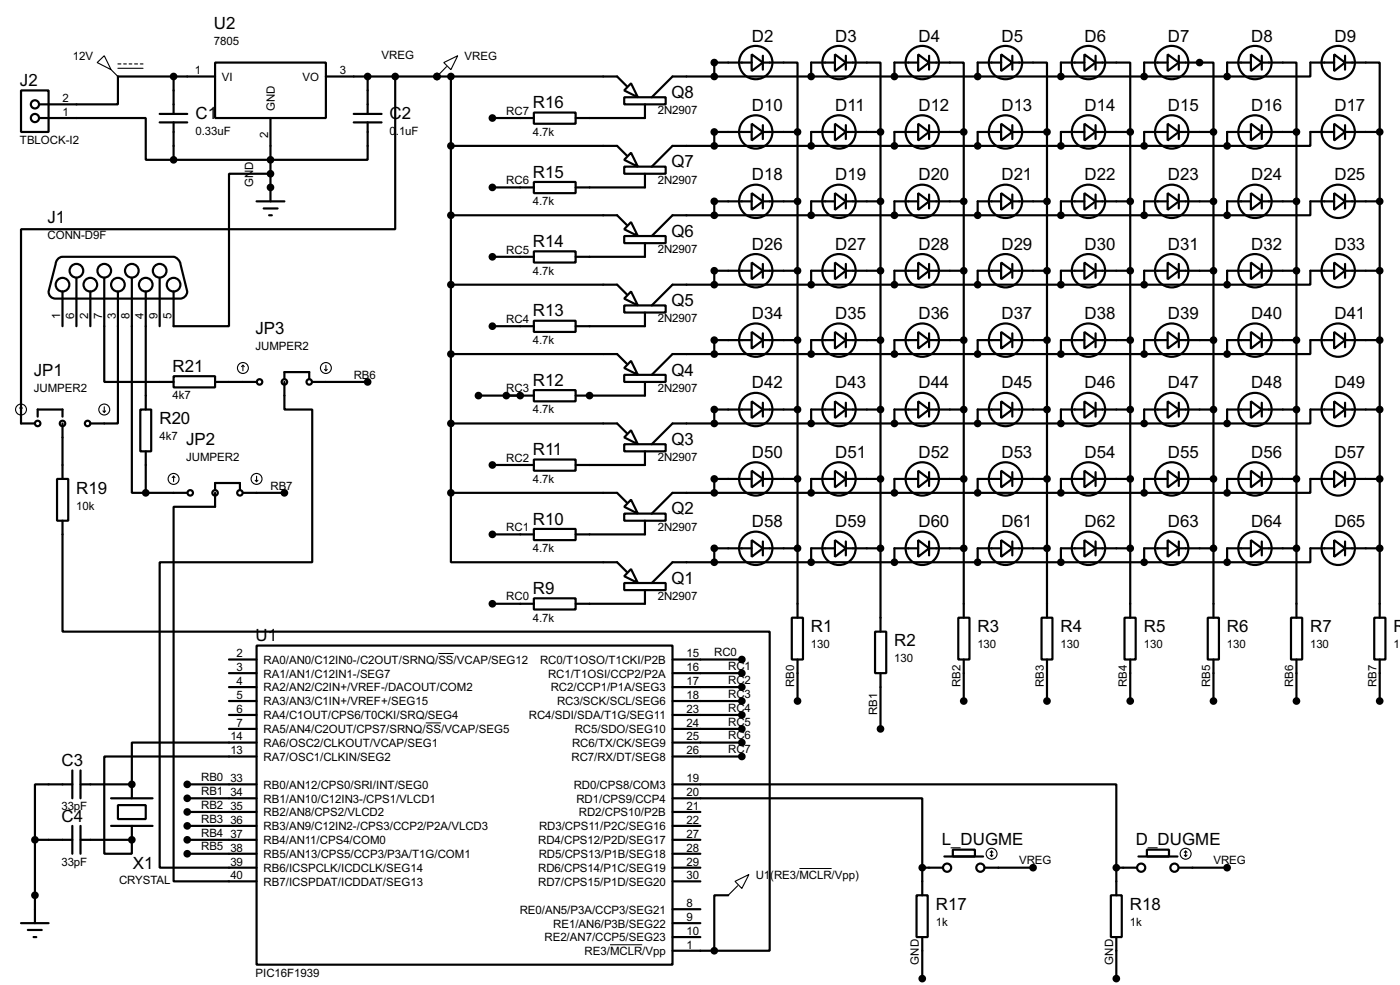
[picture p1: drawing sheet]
<svg xmlns="http://www.w3.org/2000/svg" width="256mm" height="180mm" viewBox="0 0 256 180" stroke-linecap="round" stroke-linejoin="round" font-family="sans-serif">
<g fill="none" stroke="#000" stroke-width=".4">
<path d="M3.9 16.6h5v7.6h-5zM31.8 14v6.9M39.4 11.5h20.3v10.1h-20.3zM39.4 14h-17.8v5.1h-14.4M59.7 14h53.4l1.8 1.8M67.4 14v6.9M72.4 14v28h-68.5v35.5h2.5M82.6 14v76.2M114.4 17.8h7.6v1.3h-7.6zM115.6 15.3l1.3 2.5-2.5-1.2zM118.2 19.1v2.5h-12.7M137.7 10l2.1 1.5-2.1 1.5z"/>
<path d="M137.7 11.5h-6.8v2.5M139.8 11.5h6.3v12.7M139.8 10.2v2.6M153 10l2 1.5-2 1.5zM153 11.5h-4.4v2.5M155 11.5h6.3v12.7M155 10.2v2.6M168.2 10l2 1.5-2 1.5zM168.2 11.5h-4.3v2.5M170.2 11.5h6.4v12.7M170.2 10.2v2.6M183.4 10l2.1 1.5-2.1 1.5z"/>
<path d="M183.4 11.5h-4.3v2.5M185.5 11.5h6.3v12.7M185.5 10.2v2.6M198.7 10l2 1.5-2 1.5zM198.7 11.5h-4.3v2.5M200.7 11.5h6.4v12.7M200.7 10.2v2.6M213.9 10l2.1 1.5-2.1 1.5zM213.9 11.5h-4.3v2.5M216 11.5h6.3v12.7M216 10.2v2.6M224.8 14h-101.6l-3.8 3.8"/>
<path d="M229.2 10l2 1.5-2 1.5zM229.2 11.5h-4.4v2.5M231.2 11.5h6.3v12.7M231.2 10.2v2.6M244.4 10l2 1.5-2 1.5zM244.4 11.5h-4.3v2.5h-15.3M246.4 11.5h6.4v12.7M246.4 10.2v2.6M7.2 21.6h19.5v7.7h5.1M29.3 22.4h5M29.3 20.9h5M31.8 22.4v6.9"/>
<path d="M47 36.9h5.1M48.3 38.2h2.6M49.3 39.4h.5M49.6 31.8h-7.6v27.9h-10.2v-6.3M49.6 21.6v15.3M64.8 22.4h5.1M64.8 20.9h5.1M67.4 22.4v6.9h-35.6M82.6 26.7h30.5l1.8 1.8M82.6 39.4h30.5l1.8 1.8M90.2 34.3h7.6M90.2 21.6h7.6"/>
<path d="M97.8 33.3h7.7v2.1h-7.7zM97.8 20.6h7.7v2.1h-7.7zM114.4 30.5h7.6v1.3h-7.6zM115.6 28l1.3 2.5-2.5-1.2zM118.2 31.8v2.5h-12.7M137.7 22.7l2.1 1.5-2.1 1.5zM137.7 35.4l2.1 1.5-2.1 1.5zM137.7 24.2h-6.8v2.5M137.7 36.9h-6.8v2.5M139.8 24.2h6.3M139.8 36.9h6.3M139.8 22.9v2.6"/>
<path d="M139.8 35.6v2.6M146.1 24.2v88.9M153 22.7l2 1.5-2 1.5zM153 35.4l2 1.5-2 1.5zM153 24.2h-4.4v2.5M153 36.9h-4.4v2.5M155 24.2h6.3M155 36.9h6.3M155 22.9v2.6M155 35.6v2.6M161.3 24.2v91.4M168.2 22.7l2 1.5-2 1.5z"/>
<path d="M168.2 35.4l2 1.5-2 1.5zM168.2 24.2h-4.3v2.5M168.2 36.9h-4.3v2.5M170.2 24.2h6.4M170.2 36.9h6.4M170.2 22.9v2.6M170.2 35.6v2.6M176.6 24.2v88.9M183.4 22.7l2.1 1.5-2.1 1.5zM183.4 35.4l2.1 1.5-2.1 1.5zM183.4 24.2h-4.3v2.5M183.4 36.9h-4.3v2.5"/>
<path d="M185.5 24.2h6.3M185.5 36.9h6.3M185.5 22.9v2.6M185.5 35.6v2.6M191.8 24.2v88.9M198.7 22.7l2 1.5-2 1.5zM198.7 35.4l2 1.5-2 1.5zM198.7 24.2h-4.3v2.5M198.7 36.9h-4.3v2.5M200.7 24.2h6.4M200.7 36.9h6.4M200.7 22.9v2.6"/>
<path d="M200.7 35.6v2.6M207.1 24.2v88.9M213.9 22.7l2.1 1.5-2.1 1.5zM213.9 35.4l2.1 1.5-2.1 1.5zM213.9 24.2h-4.3v2.5M213.9 36.9h-4.3v2.5M216 24.2h6.3M216 36.9h6.3M216 22.9v2.6M216 35.6v2.6M222.3 24.2v88.9M224.8 26.7h-101.6l-3.8 3.8"/>
<path d="M224.8 39.4h-101.6l-3.8 3.8M229.2 22.7l2 1.5-2 1.5zM229.2 35.4l2 1.5-2 1.5zM229.2 24.2h-4.4v2.5M229.2 36.9h-4.4v2.5M231.2 24.2h6.3M231.2 36.9h6.3M231.2 22.9v2.6M231.2 35.6v2.6M237.5 24.2v88.9M244.4 22.7l2 1.5-2 1.5zM244.4 35.4l2 1.5-2 1.5z"/>
<path d="M244.4 24.2h-4.3v2.5h-15.3M244.4 36.9h-4.3v2.5h-15.3M246.4 24.2h6.4M246.4 36.9h6.4M246.4 22.9v2.6M246.4 35.6v2.6M252.8 24.2v88.9M10.7 47.3l.8-.3h20.3a1.64 1.64 0 0 1 1.3 1.3l1.2 5.1a1.34 1.34 0 0 1-1.2 1.3h-22.9a1.24 1.24 0 0 1-1.3-1.3l1.4-5.4zM11.5 53.4v6.3M14 50.9v8.8M16.6 53.4v6.3M19.1 50.9v19h12.7"/>
<path d="M21.6 53.4v24.1h-5M24.2 50.9v39.3h2.5M26.7 53.4v21.6M29.3 50.9v8.8M82.6 52.1h30.5l1.8 1.8M90.2 59.7h7.6M90.2 47h7.6M97.8 58.7h7.7v2.1h-7.7zM97.8 46h7.7v2.1h-7.7zM114.4 55.9h7.6v1.3h-7.6zM114.4 43.2h7.6v1.3h-7.6zM115.6 53.4l1.3 2.5-2.5-1.2z"/>
<path d="M115.6 40.7l1.3 2.5-2.5-1.2zM118.2 57.2v2.5h-12.7M118.2 44.5v2.5h-12.7M137.7 48.1l2.1 1.5-2.1 1.5zM137.7 49.6h-6.8v2.5M139.8 49.6h6.3M139.8 48.3v2.6M153 48.1l2 1.5-2 1.5zM153 49.6h-4.4v2.5M155 49.6h6.3M155 48.3v2.6M168.2 48.1l2 1.5-2 1.5z"/>
<path d="M168.2 49.6h-4.3v2.5M170.2 49.6h6.4M170.2 48.3v2.6M183.4 48.1l2.1 1.5-2.1 1.5zM183.4 49.6h-4.3v2.5M185.5 49.6h6.3M185.5 48.3v2.6M198.7 48.1l2 1.5-2 1.5zM198.7 49.6h-4.3v2.5M200.7 49.6h6.4M200.7 48.3v2.6M213.9 48.1l2.1 1.5-2.1 1.5z"/>
<path d="M213.9 49.6h-4.3v2.5M216 49.6h6.3M216 48.3v2.6M224.8 52.1h-101.6l-3.8 3.8M229.2 48.1l2 1.5-2 1.5zM229.2 49.6h-4.4v2.5M231.2 49.6h6.3M231.2 48.3v2.6M244.4 48.1l2 1.5-2 1.5zM244.4 49.6h-4.3v2.5h-15.3M246.4 49.6h6.4M246.4 48.3v2.6"/>
<path d="M6.9 76.3v-1.3h4.6v1.3M11.5 77.5v10.2M25.7 75h2v7.6h-2zM31.8 68.9h7.6v2h-7.6zM39.4 69.9h7.6M52.1 69.9v5.1h5.1v27.9h-27.9v55.9h17.7M52.1 69.4v-1.3h4.6v1.3M57.2 69.9h10.2M82.6 64.8h30.5l1.8 1.8M82.6 77.5h30.5l1.8 1.8M87.7 72.4h10.1M97.8 71.4h7.7v2.1h-7.7z"/>
<path d="M114.4 68.6h7.6v1.3h-7.6zM115.6 78.8l1.3 2.5-2.5-1.2zM115.6 66.1l1.3 2.5-2.5-1.2zM118.2 69.9v2.5h-12.7M137.7 60.8l2.1 1.5-2.1 1.5zM137.7 73.5l2.1 1.5-2.1 1.5zM137.7 62.3h-6.8v2.5M137.7 75h-6.8v2.5M139.8 62.3h6.3M139.8 75h6.3M139.8 61v2.6M139.8 73.7v2.6"/>
<path d="M153 60.8l2 1.5-2 1.5zM153 73.5l2 1.5-2 1.5zM153 62.3h-4.4v2.5M153 75h-4.4v2.5M155 62.3h6.3M155 75h6.3M155 61v2.6M155 73.7v2.6M168.2 60.8l2 1.5-2 1.5zM168.2 73.5l2 1.5-2 1.5zM168.2 62.3h-4.3v2.5M168.2 75h-4.3v2.5"/>
<path d="M170.2 62.3h6.4M170.2 75h6.4M170.2 61v2.6M170.2 73.7v2.6M183.4 60.8l2.1 1.5-2.1 1.5zM183.4 73.5l2.1 1.5-2.1 1.5zM183.4 62.3h-4.3v2.5M183.4 75h-4.3v2.5M185.5 62.3h6.3M185.5 75h6.3M185.5 61v2.6M185.5 73.7v2.6"/>
<path d="M198.7 60.8l2 1.5-2 1.5zM198.7 73.5l2 1.5-2 1.5zM198.7 62.3h-4.3v2.5M198.7 75h-4.3v2.5M200.7 62.3h6.4M200.7 75h6.4M200.7 61v2.6M200.7 73.7v2.6M213.9 60.8l2.1 1.5-2.1 1.5zM213.9 73.5l2.1 1.5-2.1 1.5zM213.9 62.3h-4.3v2.5M213.9 75h-4.3v2.5"/>
<path d="M216 62.3h6.3M216 75h6.3M216 61v2.6M216 73.7v2.6M224.8 64.8h-101.6l-3.8 3.8M224.8 77.5h-101.6l-3.8 3.8M229.2 60.8l2 1.5-2 1.5zM229.2 73.5l2 1.5-2 1.5zM229.2 62.3h-4.4v2.5M229.2 75h-4.4v2.5M231.2 62.3h6.3M231.2 75h6.3"/>
<path d="M231.2 61v2.6M231.2 73.7v2.6M244.4 60.8l2 1.5-2 1.5zM244.4 73.5l2 1.5-2 1.5zM244.4 62.3h-4.3v2.5h-15.3M244.4 75h-4.3v2.5h-15.3M246.4 62.3h6.4M246.4 75h6.4M246.4 61v2.6M246.4 73.7v2.6M10.5 87.7h2v7.6h-2zM11.5 95.3v20.3h129.5v58.4h-10.1"/>
<path d="M26.7 90.2h7.6M26.7 82.6v7.6M39.4 90.2v2.6h-7.6v68.5h15.2M39.4 89.7v-1.3h4.6v1.3M44.5 90.2h7.6M82.6 90.2v12.7h30.5l1.8 1.8M82.6 90.2h30.5l1.8 1.8M90.2 97.8h7.6M90.2 85.1h7.6M97.8 96.8h7.7v2.1h-7.7zM97.8 84.1h7.7v2.1h-7.7zM114.4 94h7.6v1.3h-7.6z"/>
<path d="M114.4 81.3h7.6v1.3h-7.6zM115.6 91.5l1.3 2.5-2.5-1.2zM118.2 95.3v2.5h-12.7M118.2 82.6v2.5h-12.7M137.7 86.2l2.1 1.5-2.1 1.5zM137.7 98.9l2.1 1.5-2.1 1.5zM137.7 87.7h-6.8v2.5M139.8 87.7h6.3M139.8 86.4v2.6M139.8 99.1v2.6M153 86.2l2 1.5-2 1.5zM153 98.9l2 1.5-2 1.5z"/>
<path d="M153 87.7h-4.4v2.5M155 87.7h6.3M155 86.4v2.6M155 99.1v2.6M168.2 86.2l2 1.5-2 1.5zM168.2 98.9l2 1.5-2 1.5zM168.2 87.7h-4.3v2.5M170.2 87.7h6.4M170.2 86.4v2.6M170.2 99.1v2.6M183.4 86.2l2.1 1.5-2.1 1.5zM183.4 98.9l2.1 1.5-2.1 1.5z"/>
<path d="M183.4 87.7h-4.3v2.5M185.5 87.7h6.3M185.5 86.4v2.6M185.5 99.1v2.6M198.7 86.2l2 1.5-2 1.5zM198.7 98.9l2 1.5-2 1.5zM198.7 87.7h-4.3v2.5M200.7 87.7h6.4M200.7 86.4v2.6M200.7 99.1v2.6M213.9 86.2l2.1 1.5-2.1 1.5zM213.9 98.9l2.1 1.5-2.1 1.5z"/>
<path d="M213.9 87.7h-4.3v2.5M216 87.7h6.3M216 86.4v2.6M216 99.1v2.6M224.8 90.2h-101.6l-3.8 3.8M229.2 86.2l2 1.5-2 1.5zM229.2 98.9l2 1.5-2 1.5zM229.2 87.7h-4.4v2.5M231.2 87.7h6.3M231.2 86.4v2.6M231.2 99.1v2.6M244.4 86.2l2 1.5-2 1.5z"/>
<path d="M244.4 98.9l2 1.5-2 1.5zM244.4 87.7h-4.3v2.5h-15.3M246.4 87.7h6.4M246.4 86.4v2.6M246.4 99.1v2.6M47 118.2h76.2v58.4h-76.2zM90.2 110.5h7.6M97.8 109.5h7.7v2.1h-7.7zM114.4 106.7h7.6v1.3h-7.6zM115.6 104.2l1.3 2.5-2.5-1.2zM118.2 108v2.5h-12.7M137.7 100.4h-6.8v2.5"/>
<path d="M139.8 100.4h6.3M145.1 113.1h2v7.6h-2zM153 100.4h-4.4v2.5M155 100.4h6.3M160.3 115.6h2.1v7.6h-2.1zM168.2 100.4h-4.3v2.5M170.2 100.4h6.4M175.6 113.1h2v7.6h-2zM183.4 100.4h-4.3v2.5M185.5 100.4h6.3M190.8 113.1h2v7.6h-2zM198.7 100.4h-4.3v2.5"/>
<path d="M200.7 100.4h6.4M206 113.1h2.1v7.6h-2.1zM213.9 100.4h-4.3v2.5M216 100.4h6.3M221.3 113.1h2v7.6h-2zM224.8 102.9h-101.6l-3.8 3.8M229.2 100.4h-4.4v2.5M231.2 100.4h6.3M236.5 113.1h2.1v7.6h-2.1zM244.4 100.4h-4.3v2.5h-15.3M246.4 100.4h6.4M251.8 113.1h2v7.6h-2z"/>
<path d="M42 123.2h5M42 125.8h5M42 128.3h5M42 130.9h5M42 120.7h5M42 133.4h5M47 138.5h-27.9v17.8h5.1v-2.6M47 135.9h-22.8v7.7M123.2 123.2h12.7M123.2 125.8h12.7M123.2 128.3h12.7M123.2 130.9h12.7"/>
<path d="M123.2 135.9h12.7M123.2 138.5h12.7M123.2 120.7h12.7M123.2 133.4h12.7M146.1 120.7v7.6M161.3 123.2v10.2M176.6 120.7v7.6M191.8 120.7v7.6M207.1 120.7v7.6M222.3 120.7v7.6M237.5 120.7v7.6M252.8 120.7v7.6"/>
<path d="M6.4 153.7h6.9M6.4 153.7v15.3M13.3 143.6h-6.9v10.1M13.3 141v5.1M13.3 151.2v5.1M14.8 153.7h9.4M14.8 143.6h9.4M14.8 141v5.1M14.8 151.2v5.1M20.4 146.1h7.6M20.4 151.2h7.6M21.6 147.4h5.1v2.5h-5.1z"/>
<path d="M24.2 143.6v2.5M24.2 151.2v2.5M34.3 146.1h12.7M34.3 148.6h12.7M34.3 151.2h12.7M34.3 153.7h12.7M34.3 156.3h12.7M34.3 143.6h12.7M123.2 143.6h81.3v15.2M123.2 146.1h45.8v12.7M123.2 148.6h5.1M123.2 151.2h5.1"/>
<path d="M123.2 153.7h5.1M123.2 156.3h5.1M123.2 158.8h5.1M169 158.8h3.8M169 158.8v5.1M173 156.8h7.1M174.6 155.5h4v1.3h-4zM180.4 158.8h8.9M204.5 158.8v5.1M204.5 158.8h3.8M208.6 156.8h7.1M210.1 155.5h4.1v1.3h-4.1z"/>
<path d="M216 158.8h8.8M3.9 169h5M5.1 170.2h2.6M6.2 171.5h.5M123.2 174h7.7M123.2 161.3h5.1M123.2 166.4h5.1M123.2 169h5.1M123.2 171.5h5.1M133.4 163.9h-2.5v10.1M167.9 163.9h2.1v7.6h-2.1zM169 171.5v7.6"/>
<path d="M203.5 163.9h2v7.6h-2zM204.5 171.5v7.6"/>
<circle cx="6.4" cy="19.1" r=".75"/>
<circle cx="138.4" cy="11.5" r="3.1"/>
<circle cx="153.7" cy="11.5" r="3.1"/>
<circle cx="168.9" cy="11.5" r="3.1"/>
<circle cx="184.2" cy="11.5" r="3.1"/>
<circle cx="199.4" cy="11.5" r="3.1"/>
<circle cx="214.6" cy="11.5" r="3.1"/>
<circle cx="229.9" cy="11.5" r="3.1"/>
<circle cx="245.1" cy="11.5" r="3.1"/>
<circle cx="6.4" cy="21.6" r=".75"/>
<circle cx="138.4" cy="36.9" r="3.1"/>
<circle cx="138.4" cy="24.2" r="3.1"/>
<circle cx="153.7" cy="36.9" r="3.1"/>
<circle cx="153.7" cy="24.2" r="3.1"/>
<circle cx="168.9" cy="36.9" r="3.1"/>
<circle cx="168.9" cy="24.2" r="3.1"/>
<circle cx="184.2" cy="36.9" r="3.1"/>
<circle cx="184.2" cy="24.2" r="3.1"/>
<circle cx="199.4" cy="36.9" r="3.1"/>
<circle cx="199.4" cy="24.2" r="3.1"/>
<circle cx="214.6" cy="36.9" r="3.1"/>
<circle cx="214.6" cy="24.2" r="3.1"/>
<circle cx="229.9" cy="36.9" r="3.1"/>
<circle cx="229.9" cy="24.2" r="3.1"/>
<circle cx="245.1" cy="36.9" r="3.1"/>
<circle cx="245.1" cy="24.2" r="3.1"/>
<circle cx="11.4" cy="52.1" r="1.25"/>
<circle cx="14" cy="49.6" r="1.25"/>
<circle cx="16.5" cy="52.1" r="1.25"/>
<circle cx="19.1" cy="49.6" r="1.25"/>
<circle cx="21.6" cy="52.1" r="1.25"/>
<circle cx="24.1" cy="49.6" r="1.25"/>
<circle cx="26.7" cy="52.1" r="1.25"/>
<circle cx="29.2" cy="49.6" r="1.25"/>
<circle cx="31.8" cy="52.1" r="1.25"/>
<circle cx="138.4" cy="49.6" r="3.1"/>
<circle cx="153.7" cy="49.6" r="3.1"/>
<circle cx="168.9" cy="49.6" r="3.1"/>
<circle cx="184.2" cy="49.6" r="3.1"/>
<circle cx="199.4" cy="49.6" r="3.1"/>
<circle cx="214.6" cy="49.6" r="3.1"/>
<circle cx="229.9" cy="49.6" r="3.1"/>
<circle cx="245.1" cy="49.6" r="3.1"/>
<circle cx="6.9" cy="77.5" r=".5"/>
<circle cx="11.4" cy="77.5" r=".5"/>
<circle cx="16" cy="77.5" r=".5"/>
<circle cx="47.5" cy="69.9" r=".5"/>
<circle cx="52.1" cy="69.9" r=".5"/>
<circle cx="56.6" cy="69.9" r=".5"/>
<circle cx="138.4" cy="62.3" r="3.1"/>
<circle cx="138.4" cy="75" r="3.1"/>
<circle cx="153.7" cy="75" r="3.1"/>
<circle cx="153.7" cy="62.3" r="3.1"/>
<circle cx="168.9" cy="75" r="3.1"/>
<circle cx="168.9" cy="62.3" r="3.1"/>
<circle cx="184.2" cy="62.3" r="3.1"/>
<circle cx="184.2" cy="75" r="3.1"/>
<circle cx="199.4" cy="75" r="3.1"/>
<circle cx="199.4" cy="62.3" r="3.1"/>
<circle cx="214.6" cy="62.3" r="3.1"/>
<circle cx="214.6" cy="75" r="3.1"/>
<circle cx="229.9" cy="75" r="3.1"/>
<circle cx="229.9" cy="62.3" r="3.1"/>
<circle cx="245.1" cy="62.3" r="3.1"/>
<circle cx="245.1" cy="75" r="3.1"/>
<circle cx="34.8" cy="90.2" r=".5"/>
<circle cx="39.4" cy="90.2" r=".5"/>
<circle cx="43.9" cy="90.2" r=".5"/>
<circle cx="138.4" cy="87.7" r="3.1"/>
<circle cx="153.7" cy="87.7" r="3.1"/>
<circle cx="168.9" cy="87.7" r="3.1"/>
<circle cx="184.2" cy="87.7" r="3.1"/>
<circle cx="199.4" cy="87.7" r="3.1"/>
<circle cx="214.6" cy="87.7" r="3.1"/>
<circle cx="229.9" cy="87.7" r="3.1"/>
<circle cx="245.1" cy="87.7" r="3.1"/>
<circle cx="138.4" cy="100.4" r="3.1"/>
<circle cx="153.7" cy="100.4" r="3.1"/>
<circle cx="168.9" cy="100.4" r="3.1"/>
<circle cx="184.2" cy="100.4" r="3.1"/>
<circle cx="199.4" cy="100.4" r="3.1"/>
<circle cx="214.6" cy="100.4" r="3.1"/>
<circle cx="229.9" cy="100.4" r="3.1"/>
<circle cx="245.1" cy="100.4" r="3.1"/>
<circle cx="173.5" cy="158.8" r=".75"/>
<circle cx="179.6" cy="158.8" r=".75"/>
<circle cx="209" cy="158.8" r=".75"/>
<circle cx="215.1" cy="158.8" r=".75"/>
</g>
<g fill="#000">
<circle cx="80.1" cy="14" r=".2"/>
<circle cx="219.8" cy="11.5" r=".2"/>
<circle cx="49.6" cy="34.3" r=".2"/>
<circle cx="95.3" cy="72.4" r=".2"/>
<circle cx="108" cy="72.4" r=".2"/>
<circle cx="24.2" cy="143.6" r=".2"/>
<circle cx="24.2" cy="153.7" r=".2"/>
</g>
<g fill="#000" stroke="#000" stroke-width=".4">
<circle cx="31.8" cy="14" r=".5"/>
<circle cx="67.3" cy="14" r=".5"/>
<circle cx="72.4" cy="14" r=".5"/>
<circle cx="80" cy="14" r=".5"/>
<circle cx="82.6" cy="14" r=".5"/>
<circle cx="130.8" cy="14" r=".5"/>
<circle cx="130.8" cy="11.5" r=".5"/>
<circle cx="148.6" cy="14" r=".5"/>
<circle cx="163.8" cy="14" r=".5"/>
<circle cx="179.1" cy="14" r=".5"/>
<circle cx="194.3" cy="14" r=".5"/>
<circle cx="209.6" cy="14" r=".5"/>
<circle cx="219.7" cy="11.5" r=".5"/>
<circle cx="224.8" cy="14" r=".5"/>
<circle cx="31.8" cy="29.3" r=".5"/>
<circle cx="49.5" cy="29.3" r=".5"/>
<circle cx="49.5" cy="31.8" r=".5"/>
<circle cx="49.5" cy="34.3" r=".5"/>
<circle cx="82.6" cy="39.4" r=".5"/>
<circle cx="82.6" cy="26.7" r=".5"/>
<circle cx="90.2" cy="21.6" r=".5"/>
<circle cx="90.2" cy="34.3" r=".5"/>
<circle cx="130.8" cy="24.2" r=".5"/>
<circle cx="130.8" cy="36.9" r=".5"/>
<circle cx="130.8" cy="26.7" r=".5"/>
<circle cx="130.8" cy="39.4" r=".5"/>
<circle cx="146.1" cy="24.2" r=".5"/>
<circle cx="146.1" cy="36.9" r=".5"/>
<circle cx="148.6" cy="26.7" r=".5"/>
<circle cx="148.6" cy="39.4" r=".5"/>
<circle cx="161.3" cy="24.2" r=".5"/>
<circle cx="161.3" cy="36.9" r=".5"/>
<circle cx="163.8" cy="39.4" r=".5"/>
<circle cx="163.8" cy="26.7" r=".5"/>
<circle cx="176.5" cy="24.2" r=".5"/>
<circle cx="176.5" cy="36.9" r=".5"/>
<circle cx="179.1" cy="26.7" r=".5"/>
<circle cx="179.1" cy="39.4" r=".5"/>
<circle cx="191.8" cy="24.2" r=".5"/>
<circle cx="191.8" cy="36.9" r=".5"/>
<circle cx="194.3" cy="39.4" r=".5"/>
<circle cx="194.3" cy="26.7" r=".5"/>
<circle cx="207" cy="24.2" r=".5"/>
<circle cx="207" cy="36.9" r=".5"/>
<circle cx="209.6" cy="26.7" r=".5"/>
<circle cx="209.6" cy="39.4" r=".5"/>
<circle cx="222.3" cy="24.2" r=".5"/>
<circle cx="222.3" cy="36.9" r=".5"/>
<circle cx="224.8" cy="26.7" r=".5"/>
<circle cx="224.8" cy="39.4" r=".5"/>
<circle cx="237.5" cy="24.2" r=".5"/>
<circle cx="237.5" cy="36.9" r=".5"/>
<circle cx="252.7" cy="24.2" r=".5"/>
<circle cx="252.7" cy="36.9" r=".5"/>
<circle cx="82.6" cy="52.1" r=".5"/>
<circle cx="90.2" cy="59.7" r=".5"/>
<circle cx="90.2" cy="47" r=".5"/>
<circle cx="130.8" cy="52.1" r=".5"/>
<circle cx="130.8" cy="49.6" r=".5"/>
<circle cx="146.1" cy="49.6" r=".5"/>
<circle cx="148.6" cy="52.1" r=".5"/>
<circle cx="161.3" cy="49.6" r=".5"/>
<circle cx="163.8" cy="52.1" r=".5"/>
<circle cx="176.5" cy="49.6" r=".5"/>
<circle cx="179.1" cy="52.1" r=".5"/>
<circle cx="191.8" cy="49.6" r=".5"/>
<circle cx="194.3" cy="52.1" r=".5"/>
<circle cx="207" cy="49.6" r=".5"/>
<circle cx="209.6" cy="52.1" r=".5"/>
<circle cx="222.3" cy="49.6" r=".5"/>
<circle cx="224.8" cy="52.1" r=".5"/>
<circle cx="237.5" cy="49.6" r=".5"/>
<circle cx="252.7" cy="49.6" r=".5"/>
<circle cx="67.3" cy="69.9" r=".5"/>
<circle cx="82.6" cy="77.5" r=".5"/>
<circle cx="82.6" cy="64.8" r=".5"/>
<circle cx="87.6" cy="72.4" r=".5"/>
<circle cx="92.7" cy="72.4" r=".5"/>
<circle cx="95.3" cy="72.4" r=".5"/>
<circle cx="108" cy="72.4" r=".5"/>
<circle cx="130.8" cy="62.3" r=".5"/>
<circle cx="130.8" cy="77.5" r=".5"/>
<circle cx="130.8" cy="75" r=".5"/>
<circle cx="130.8" cy="64.8" r=".5"/>
<circle cx="146.1" cy="62.3" r=".5"/>
<circle cx="146.1" cy="75" r=".5"/>
<circle cx="148.6" cy="64.8" r=".5"/>
<circle cx="148.6" cy="77.5" r=".5"/>
<circle cx="161.3" cy="75" r=".5"/>
<circle cx="161.3" cy="62.3" r=".5"/>
<circle cx="163.8" cy="64.8" r=".5"/>
<circle cx="163.8" cy="77.5" r=".5"/>
<circle cx="176.5" cy="62.3" r=".5"/>
<circle cx="176.5" cy="75" r=".5"/>
<circle cx="179.1" cy="77.5" r=".5"/>
<circle cx="179.1" cy="64.8" r=".5"/>
<circle cx="191.8" cy="62.3" r=".5"/>
<circle cx="191.8" cy="75" r=".5"/>
<circle cx="194.3" cy="77.5" r=".5"/>
<circle cx="194.3" cy="64.8" r=".5"/>
<circle cx="207" cy="62.3" r=".5"/>
<circle cx="207" cy="75" r=".5"/>
<circle cx="209.6" cy="64.8" r=".5"/>
<circle cx="209.6" cy="77.5" r=".5"/>
<circle cx="222.3" cy="62.3" r=".5"/>
<circle cx="222.3" cy="75" r=".5"/>
<circle cx="224.8" cy="64.8" r=".5"/>
<circle cx="224.8" cy="77.5" r=".5"/>
<circle cx="237.5" cy="62.3" r=".5"/>
<circle cx="237.5" cy="75" r=".5"/>
<circle cx="252.7" cy="75" r=".5"/>
<circle cx="252.7" cy="62.3" r=".5"/>
<circle cx="26.7" cy="90.2" r=".5"/>
<circle cx="52.1" cy="90.2" r=".5"/>
<circle cx="82.6" cy="90.2" r=".5"/>
<circle cx="90.2" cy="97.8" r=".5"/>
<circle cx="90.2" cy="85.1" r=".5"/>
<circle cx="130.8" cy="90.2" r=".5"/>
<circle cx="130.8" cy="87.7" r=".5"/>
<circle cx="146.1" cy="87.7" r=".5"/>
<circle cx="148.6" cy="90.2" r=".5"/>
<circle cx="161.3" cy="87.7" r=".5"/>
<circle cx="163.8" cy="90.2" r=".5"/>
<circle cx="176.5" cy="87.7" r=".5"/>
<circle cx="179.1" cy="90.2" r=".5"/>
<circle cx="191.8" cy="87.7" r=".5"/>
<circle cx="194.3" cy="90.2" r=".5"/>
<circle cx="207" cy="87.7" r=".5"/>
<circle cx="209.6" cy="90.2" r=".5"/>
<circle cx="222.3" cy="87.7" r=".5"/>
<circle cx="224.8" cy="90.2" r=".5"/>
<circle cx="237.5" cy="87.7" r=".5"/>
<circle cx="252.7" cy="87.7" r=".5"/>
<circle cx="90.2" cy="110.5" r=".5"/>
<circle cx="130.8" cy="102.9" r=".5"/>
<circle cx="130.8" cy="100.4" r=".5"/>
<circle cx="146.1" cy="100.4" r=".5"/>
<circle cx="148.6" cy="102.9" r=".5"/>
<circle cx="161.3" cy="100.4" r=".5"/>
<circle cx="163.8" cy="102.9" r=".5"/>
<circle cx="176.5" cy="100.4" r=".5"/>
<circle cx="179.1" cy="102.9" r=".5"/>
<circle cx="191.8" cy="100.4" r=".5"/>
<circle cx="194.3" cy="102.9" r=".5"/>
<circle cx="207" cy="100.4" r=".5"/>
<circle cx="209.6" cy="102.9" r=".5"/>
<circle cx="222.3" cy="100.4" r=".5"/>
<circle cx="224.8" cy="102.9" r=".5"/>
<circle cx="237.5" cy="100.4" r=".5"/>
<circle cx="252.7" cy="100.4" r=".5"/>
<circle cx="135.9" cy="133.4" r=".5"/>
<circle cx="135.9" cy="125.8" r=".5"/>
<circle cx="135.9" cy="130.9" r=".5"/>
<circle cx="135.9" cy="135.9" r=".5"/>
<circle cx="135.9" cy="120.7" r=".5"/>
<circle cx="135.9" cy="123.2" r=".5"/>
<circle cx="135.9" cy="138.5" r=".5"/>
<circle cx="135.9" cy="128.3" r=".5"/>
<circle cx="146.1" cy="128.3" r=".5"/>
<circle cx="161.3" cy="133.4" r=".5"/>
<circle cx="176.5" cy="128.3" r=".5"/>
<circle cx="191.8" cy="128.3" r=".5"/>
<circle cx="207" cy="128.3" r=".5"/>
<circle cx="222.3" cy="128.3" r=".5"/>
<circle cx="237.5" cy="128.3" r=".5"/>
<circle cx="252.7" cy="128.3" r=".5"/>
<circle cx="6.4" cy="153.7" r=".5"/>
<circle cx="24.1" cy="153.7" r=".5"/>
<circle cx="24.1" cy="143.6" r=".5"/>
<circle cx="34.3" cy="143.6" r=".5"/>
<circle cx="34.3" cy="146.1" r=".5"/>
<circle cx="34.3" cy="148.6" r=".5"/>
<circle cx="34.3" cy="151.2" r=".5"/>
<circle cx="34.3" cy="156.3" r=".5"/>
<circle cx="34.3" cy="153.7" r=".5"/>
<circle cx="168.9" cy="158.8" r=".5"/>
<circle cx="189.2" cy="158.8" r=".5"/>
<circle cx="204.5" cy="158.8" r=".5"/>
<circle cx="224.8" cy="158.8" r=".5"/>
<circle cx="6.4" cy="163.9" r=".5"/>
<circle cx="130.8" cy="174" r=".5"/>
<circle cx="168.9" cy="179.1" r=".5"/>
<circle cx="204.5" cy="179.1" r=".5"/>
</g>
<path d="M80.3 119.6h2.8M78 132.3h2.8M146.5 159h5.9M111.8 172.9h5.9" fill="none" stroke="#000" stroke-width=".18"/>
<g fill="none" stroke="#000" stroke-width=".2">
<path d="M17.8 11.5l1.3-1.3 1.3 2.6zM20.4 12.8l1.2 1.2M21.6 11.7h.6M21.6 12.5h4.6M22.7 11.7h.5M23.7 11.7h.5M24.7 11.7h.5M25.7 11.7h.5M81.3 11.5l2.6-1.3-1.3 2.6zM81.8 12.2l-1.7 1.8M3.9 74.5l-.3 .2M3.9 74.5l.2 .2"/>
<path d="M3.9 74.5v1M18.9 75.2l.2 .3M19.1 74.5v1M19.4 75.2l-.3 .3M44.5 66.9l-.2 .2M44.5 66.9l.3 .2M44.5 66.9v1M59.5 67.6l.2 .3M59.7 66.9v1M60 67.6l-.3 .3M31.8 87.2l-.2 .2M31.8 87.2l.3 .2"/>
<path d="M31.8 87.2v1M46.8 87.9l.2 .3M47 87.2v1M47.3 87.9l-.3 .3M181.4 156.5l.3 .3M181.7 155.8v1M181.7 155.8l-.3 .2M181.7 155.8l.2 .2M181.9 156.5l-.2 .3M217 156.5l.2 .3M217.2 155.8v1M217.2 155.8l-.2 .2"/>
<path d="M217.2 155.8l.3 .2M217.5 156.5l-.3 .3M134.7 161.3l2.5-1.2-1.3 2.5zM135.2 162.1l-1.8 1.8"/>
<circle cx="3.8" cy="75" r="1"/>
<circle cx="19.1" cy="75" r="1"/>
<circle cx="44.5" cy="67.4" r="1"/>
<circle cx="59.7" cy="67.4" r="1"/>
<circle cx="31.8" cy="87.7" r="1"/>
<circle cx="47" cy="87.7" r="1"/>
<circle cx="181.6" cy="156.3" r="1"/>
<circle cx="217.2" cy="156.3" r="1"/>
</g>
<g font-size="3.5">
<text x="39.2" y="5.3">U2</text>
<text x="137.8" y="7.6">D2</text>
<text x="153" y="7.6">D3</text>
<text x="168.3" y="7.6">D4</text>
<text x="183.4" y="7.6">D5</text>
<text x="198.7" y="7.6">D6</text>
<text x="214" y="7.6">D7</text>
<text x="229.2" y="7.6">D8</text>
<text x="244.5" y="7.6">D9</text>
<text x="3.7" y="15.7">J2</text>
<text x="123" y="18">Q8</text>
<text x="35.8" y="21.8">C1</text>
<text x="71.4" y="21.8">C2</text>
<text x="97.6" y="19.8">R16</text>
<text x="137.8" y="20.3">D10</text>
<text x="153" y="20.3">D11</text>
<text x="168.3" y="20.3">D12</text>
<text x="183.4" y="20.3">D13</text>
<text x="198.7" y="20.3">D14</text>
<text x="214" y="20.3">D15</text>
<text x="229.2" y="20.3">D16</text>
<text x="244.5" y="20.3">D17</text>
<text x="97.6" y="32.5">R15</text>
<text x="123" y="30.7">Q7</text>
<text x="137.8" y="33">D18</text>
<text x="153" y="33">D19</text>
<text x="168.3" y="33">D20</text>
<text x="183.4" y="33">D21</text>
<text x="198.7" y="33">D22</text>
<text x="214" y="33">D23</text>
<text x="229.2" y="33">D24</text>
<text x="244.5" y="33">D25</text>
<text x="8.7" y="40.9">J1</text>
<text x="97.6" y="45.2">R14</text>
<text x="123" y="43.4">Q6</text>
<text x="137.8" y="45.7">D26</text>
<text x="153" y="45.7">D27</text>
<text x="168.3" y="45.7">D28</text>
<text x="183.4" y="45.7">D29</text>
<text x="198.7" y="45.7">D30</text>
<text x="214" y="45.7">D31</text>
<text x="229.2" y="45.7">D32</text>
<text x="244.5" y="45.7">D33</text>
<text x="97.6" y="57.9">R13</text>
<text x="123" y="56.1">Q5</text>
<text x="137.8" y="58.4">D34</text>
<text x="153" y="58.4">D35</text>
<text x="168.3" y="58.4">D36</text>
<text x="183.4" y="58.4">D37</text>
<text x="198.7" y="58.4">D38</text>
<text x="214" y="58.4">D39</text>
<text x="229.2" y="58.4">D40</text>
<text x="244.5" y="58.4">D41</text>
<text x="46.8" y="61.2">JP3</text>
<text x="6.2" y="68.8">JP1</text>
<text x="31.6" y="68.1">R21</text>
<text x="97.6" y="70.6">R12</text>
<text x="123" y="68.8">Q4</text>
<text x="137.8" y="71.1">D42</text>
<text x="153" y="71.1">D43</text>
<text x="168.3" y="71.1">D44</text>
<text x="183.4" y="71.1">D45</text>
<text x="198.7" y="71.1">D46</text>
<text x="214" y="71.1">D47</text>
<text x="229.2" y="71.1">D48</text>
<text x="244.5" y="71.1">D49</text>
<text x="29.2" y="77.6">R20</text>
<text x="34.1" y="81.5">JP2</text>
<text x="97.6" y="83.3">R11</text>
<text x="123" y="81.5">Q3</text>
<text x="137.8" y="83.8">D50</text>
<text x="153" y="83.8">D51</text>
<text x="168.3" y="83.8">D52</text>
<text x="183.4" y="83.8">D53</text>
<text x="198.7" y="83.8">D54</text>
<text x="214" y="83.8">D55</text>
<text x="229.2" y="83.8">D56</text>
<text x="244.5" y="83.8">D57</text>
<text x="14" y="90.4">R19</text>
<text x="123" y="94.2">Q2</text>
<text x="97.6" y="96">R10</text>
<text x="137.8" y="96.5">D58</text>
<text x="153" y="96.5">D59</text>
<text x="168.3" y="96.5">D60</text>
<text x="183.4" y="96.5">D61</text>
<text x="198.7" y="96.5">D62</text>
<text x="214" y="96.5">D63</text>
<text x="229.2" y="96.5">D64</text>
<text x="244.5" y="96.5">D65</text>
<text x="123" y="106.9">Q1</text>
<text x="97.6" y="108.7">R9</text>
<text x="46.8" y="117.4">U1</text>
<text x="148.6" y="115.8">R1</text>
<text x="163.8" y="118.3">R2</text>
<text x="179.1" y="115.8">R3</text>
<text x="194.3" y="115.8">R4</text>
<text x="209.5" y="115.8">R5</text>
<text x="224.8" y="115.8">R6</text>
<text x="240" y="115.8">R7</text>
<text x="255.3" y="115.8">R</text>
<text x="11.3" y="140.2">C3</text>
<text x="11.3" y="150.4">C4</text>
<text x="172.6" y="154.7">L_DUGME</text>
<text x="208.1" y="154.7">D_DUGME</text>
<text x="24.4" y="159">X1</text>
<text x="171.5" y="166.6">R17</text>
<text x="207" y="166.6">R18</text>
</g>
<g font-size="2.4">
<text x="13.4" y="11">12V</text>
<text x="39.2" y="8.2">7805</text>
<text x="69.9" y="10.9">VREG</text>
<text x="85.1" y="11">VREG</text>
<text x="35.7" y="13.6">1</text>
<text x="40.7" y="14.8">VI</text>
<text x="55.4" y="14.8">VO</text>
<text x="62.3" y="13.6">3</text>
<text x="11.5" y="21.2">1</text>
<text x="11.5" y="18.7">2</text>
<text x="50.4" y="20.4" transform="rotate(-90 50.4 20.4)">GND</text>
<text x="92.8" y="21">RC7</text>
<text x="120.5" y="20.9">2N2907</text>
<text x="3.7" y="26.4">TBLOCK-I2</text>
<text x="35.8" y="24.7">0.33uF</text>
<text x="49.2" y="25.3" transform="rotate(-90 49.2 25.3)">2</text>
<text x="71.4" y="24.7">0</text>
<text x="72.5" y="24.7">.</text>
<text x="73.1" y="24.7">1uF</text>
<text x="97.6" y="24.9">4.7k</text>
<text x="46.4" y="34.3" transform="rotate(-90 46.4 34.3)">GN</text>
<text x="46.4" y="31.2" transform="rotate(-90 46.4 31.2)">D</text>
<text x="92.8" y="33.7">RC6</text>
<text x="120.5" y="33.6">2N2907</text>
<text x="97.6" y="37.6">4.7k</text>
<text x="8.7" y="43.7">CONN-D9F</text>
<text x="92.8" y="46.4">RC5</text>
<text x="120.5" y="46.3">2N2907</text>
<text x="97.6" y="50.3">4.7k</text>
<text x="11" y="58.4" transform="rotate(-90 11 58.4)">1</text>
<text x="13.6" y="58.4" transform="rotate(-90 13.6 58.4)">6</text>
<text x="16.1" y="58.3" transform="rotate(-90 16.1 58.3)">2</text>
<text x="18.7" y="58.4" transform="rotate(-90 18.7 58.4)">7</text>
<text x="21.2" y="58.4" transform="rotate(-90 21.2 58.4)">3</text>
<text x="23.8" y="58.4" transform="rotate(-90 23.8 58.4)">8</text>
<text x="26.3" y="58.4" transform="rotate(-90 26.3 58.4)">4</text>
<text x="28.8" y="58.4" transform="rotate(-90 28.8 58.4)">9</text>
<text x="31.4" y="58.4" transform="rotate(-90 31.4 58.4)">5</text>
<text x="92.8" y="59.1">RC4</text>
<text x="120.5" y="59">2N2907</text>
<text x="46.8" y="64.1">JUMPER2</text>
<text x="97.6" y="63">4.7k</text>
<text x="6.2" y="71.7">JUMPER2</text>
<text x="64.8" y="69.3">RB6</text>
<text x="92.8" y="71.8">RC3</text>
<text x="120.5" y="71.7">2N2907</text>
<text x="31.6" y="73.1">4k7</text>
<text x="97.6" y="75.7">4.7k</text>
<text x="29.2" y="80.6">4k7</text>
<text x="34.1" y="84.4">JUMPER2</text>
<text x="49.6" y="89.6">RB7</text>
<text x="92.8" y="84.5">RC2</text>
<text x="97.6" y="88.4">4.7k</text>
<text x="120.5" y="84.4">2N2907</text>
<text x="14" y="93.3">10k</text>
<text x="92.8" y="97.2">RC1</text>
<text x="97.6" y="101.1">4.7k</text>
<text x="120.5" y="97.1">2N2907</text>
<text x="92.8" y="109.9">RC0</text>
<text x="97.6" y="113.8">4.7k</text>
<text x="120.5" y="109.8">2N2907</text>
<text x="148.6" y="118.7">130</text>
<text x="179.1" y="118.7">130</text>
<text x="194.3" y="118.7">130</text>
<text x="209.5" y="118.7">130</text>
<text x="224.8" y="118.7">130</text>
<text x="240" y="118.7">130</text>
<text x="255.3" y="118.7">13</text>
<text x="43.4" y="120.3">2</text>
<text x="43.4" y="122.8">3</text>
<text x="43.4" y="125.4">4</text>
<text x="48.3" y="121.5">RA0/AN0/C12IN0-/C2OUT/SRNQ/SS/VCAP/SEG12</text>
<text x="48.3" y="124">RA1/AN1/C12IN1-/SEG7</text>
<text x="99" y="121.5">RC0/T1OSO/T1CKI/P2B</text>
<text x="100.4" y="124">RC1/T1OSI/CCP2/P2A</text>
<text x="125.8" y="122.8">16</text>
<text x="125.8" y="125.4">17</text>
<text x="125.8" y="120.3">15</text>
<text x="130.9" y="120.1">RC0</text>
<text x="133.4" y="122.6">RC1</text>
<text x="133.4" y="125.2">RC2</text>
<text x="145.5" y="125.8" transform="rotate(-90 145.5 125.8)">RB0</text>
<text x="163.8" y="121.2">130</text>
<text x="176" y="125.8" transform="rotate(-90 176 125.8)">RB2</text>
<text x="191.2" y="125.8" transform="rotate(-90 191.2 125.8)">RB3</text>
<text x="206.5" y="125.7" transform="rotate(-90 206.5 125.7)">RB4</text>
<text x="221.7" y="125.8" transform="rotate(-90 221.7 125.8)">RB5</text>
<text x="236.9" y="125.7" transform="rotate(-90 236.9 125.7)">RB6</text>
<text x="252.2" y="125.8" transform="rotate(-90 252.2 125.8)">RB7</text>
<text x="43.4" y="127.9">5</text>
<text x="43.4" y="130.5">6</text>
<text x="48.3" y="126.6">RA2/AN2/C2IN+/VREF-/DACOUT/COM2</text>
<text x="48.3" y="129.1">RA3/AN3/C1IN+/VREF+/SEG15</text>
<text x="48.3" y="131.7">RA4/C1OUT/CPS6/T0CKI/SRQ/SEG4</text>
<text x="96.9" y="131.7">RC4/SDI/SDA/T1G/SEG11</text>
<text x="100.9" y="126.6">RC2/CCP1/P1A/SEG3</text>
<text x="102.1" y="129.1">RC3/SCK/SCL/SEG6</text>
<text x="125.8" y="127.9">18</text>
<text x="125.8" y="130.5">23</text>
<text x="133.4" y="127.7">RC3</text>
<text x="133.4" y="130.3">RC4</text>
<text x="160.7" y="130.9" transform="rotate(-90 160.7 130.9)">RB1</text>
<text x="42.2" y="135.5">14</text>
<text x="43.4" y="133">7</text>
<text x="48.3" y="134.2">RA5/AN4/C2OUT/CPS7/SRNQ/SS/VCAP/SEG5</text>
<text x="48.3" y="136.7">RA6/OSC2/CLKOUT/VCAP/SEG1</text>
<text x="104.8" y="136.7">RC6/TX/CK/SEG9</text>
<text x="105.3" y="134.2">RC5/SDO/SEG10</text>
<text x="125.8" y="135.5">25</text>
<text x="125.8" y="133">24</text>
<text x="133.4" y="135.3">RC6</text>
<text x="133.4" y="137.9">RC7</text>
<text x="133.4" y="132.8">RC5</text>
<text x="36.9" y="143">RB0</text>
<text x="42.2" y="138.1">13</text>
<text x="42.2" y="143.2">33</text>
<text x="48.3" y="139.3">RA7/OSC1/CLKIN/SEG2</text>
<text x="104.7" y="139.3">RC7/RX/DT/SEG8</text>
<text x="125.8" y="138.1">26</text>
<text x="125.8" y="143.2">19</text>
<text x="11.3" y="148.3">33pF</text>
<text x="36.9" y="145.5">RB1</text>
<text x="36.9" y="148">RB2</text>
<text x="42.2" y="148.2">35</text>
<text x="42.2" y="145.7">34</text>
<text x="48.3" y="149.4">RB2/AN8/CPS2/VLCD2</text>
<text x="48.3" y="146.9">RB1/AN10/C12IN3-/CPS1/VLCD1</text>
<text x="48.3" y="144.4">RB0/AN12/CPS0/SRI/INT/SEG0</text>
<text x="105.1" y="144.4">RD0/CPS8/COM3</text>
<text x="105.6" y="146.9">RD1/CPS9/CCP4</text>
<text x="106.1" y="149.4">RD2/CPS10/P2B</text>
<text x="125.8" y="145.7">20</text>
<text x="125.8" y="148.2">21</text>
<text x="36.9" y="150.6">RB3</text>
<text x="36.9" y="153.1">RB4</text>
<text x="36.9" y="155.7">RB5</text>
<text x="42.2" y="155.9">38</text>
<text x="42.2" y="153.3">37</text>
<text x="42.2" y="150.8">36</text>
<text x="48.3" y="154.5">RB4/AN11/CPS4/COM0</text>
<text x="48.3" y="152">RB3/AN9/C12IN2-/CPS3/CCP2/P2A/VLCD3</text>
<text x="98.6" y="154.5">RD4/CPS12/P2D/SEG17</text>
<text x="98.8" y="152">RD3/CPS11/P2C/SEG16</text>
<text x="125.8" y="150.8">22</text>
<text x="125.8" y="153.3">27</text>
<text x="125.8" y="155.9">28</text>
<text x="11.3" y="158.5">33pF</text>
<text x="21.8" y="161.9">CRYSTAL</text>
<text x="42.2" y="160.9">40</text>
<text x="42.2" y="158.4">39</text>
<text x="48.3" y="159.6">RB6/ICSPCLK/ICDCLK/SEG14</text>
<text x="48.3" y="157.1">RB5/AN13/CPS5/CCP3/P3A/T1G/COM1</text>
<text x="98.6" y="159.6">RD6/CPS14/P1C/SEG19</text>
<text x="98.7" y="157.1">RD5/CPS13/P1B/SEG18</text>
<text x="125.8" y="158.4">29</text>
<text x="125.8" y="160.9">30</text>
<text x="138.5" y="160.9">U1</text>
<text x="141.1" y="160.9">(RE3/MCLR/Vpp)</text>
<text x="186.7" y="158.2">VREG</text>
<text x="222.3" y="158.2">VREG</text>
<text x="48.3" y="162.1">RB7/ICSPDAT/ICDDAT/SEG13</text>
<text x="95.2" y="167.2">RE0/AN5/P3A/CCP3/SEG21</text>
<text x="98.6" y="162.1">RD7/CPS15/P1D/SEG20</text>
<text x="125.8" y="166">8</text>
<text x="99.8" y="172.3">RE2/AN7/CCP5/SEG23</text>
<text x="101.4" y="169.8">RE1/AN6/P3B/SEG22</text>
<text x="125.8" y="173.6">1</text>
<text x="125.8" y="168.6">9</text>
<text x="125.8" y="171.1">10</text>
<text x="171.5" y="169.5">1k</text>
<text x="207" y="169.5">1k</text>
<text x="46.8" y="178.8">PIC16F1939</text>
<text x="107.1" y="174.8">RE3/MCLR/Vpp</text>
<text x="168.4" y="176.6" transform="rotate(-90 168.4 176.6)">GND</text>
<text x="203.9" y="176.6" transform="rotate(-90 203.9 176.6)">GND</text>
</g>
</svg>
